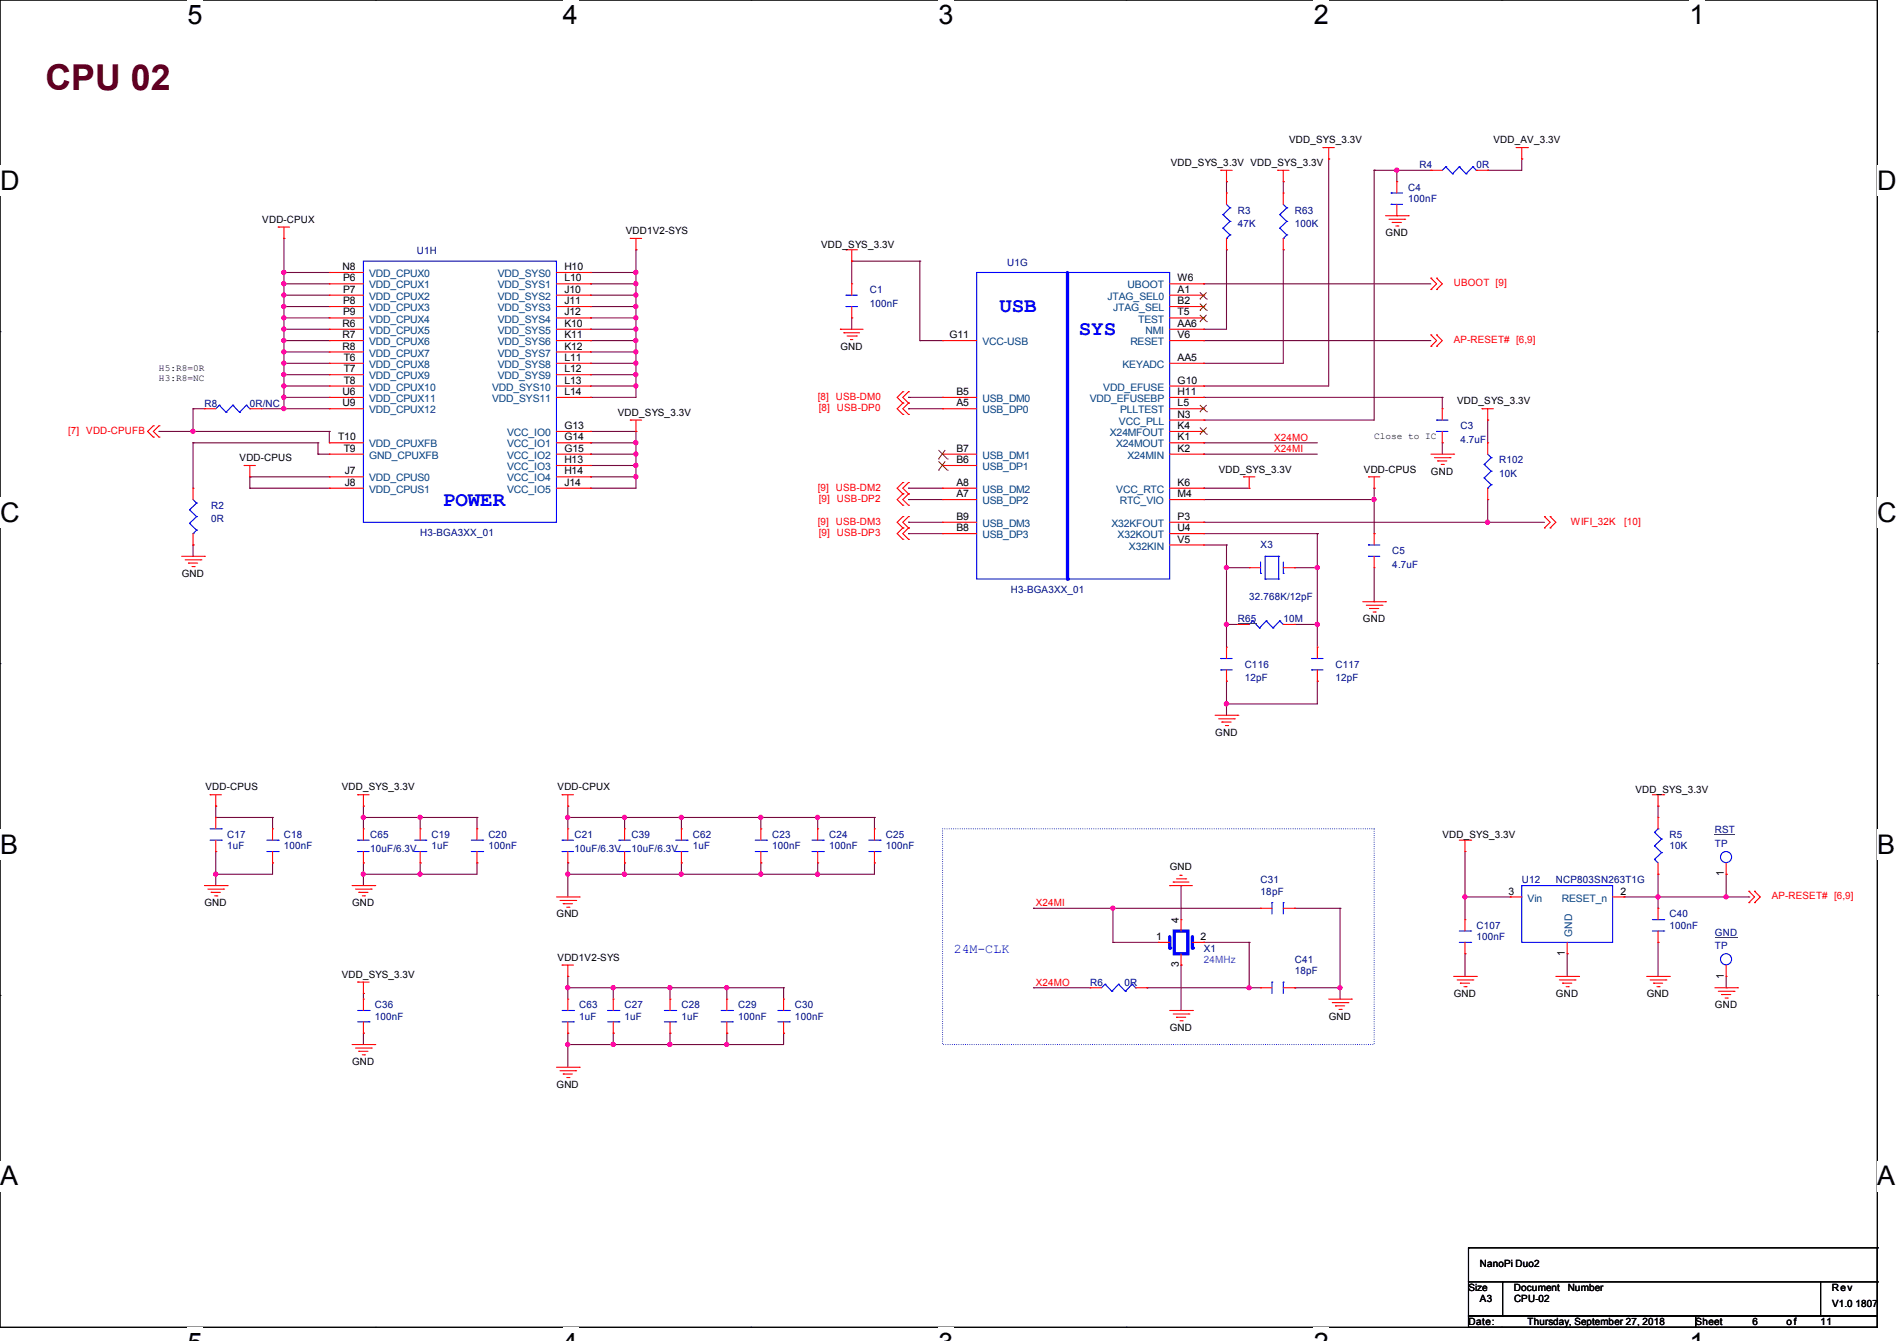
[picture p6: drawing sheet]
<svg xmlns="http://www.w3.org/2000/svg" width="297mm" height="210mm" viewBox="0 0 297 210" stroke-linecap="round" stroke-linejoin="round" font-family="sans-serif">
<path d="M0 0h293.9v207.9h-293.9z" fill="none" stroke="#000" stroke-width=".17"/>
<g fill="#fff">
<path d="M29.4 0h2.3v4.7h-2.3z"/>
<path d="M29.4 207.9h2.3v2.1h-2.3z"/>
</g>
<path d="M58.8 0h.1M58.8 207.9h.1" fill="none" stroke="#000" stroke-width=".17"/>
<g fill="#fff">
<path d="M88.1 0h2.4v4.7h-2.4z"/>
<path d="M88.1 207.9h2.4v2.1h-2.4z"/>
</g>
<path d="M117.6 0h.1M117.6 207.9h.1" fill="none" stroke="#000" stroke-width=".17"/>
<g fill="#fff">
<path d="M146.9 0h2.4v4.7h-2.4z"/>
<path d="M146.9 207.9h2.4v2.1h-2.4z"/>
</g>
<path d="M176.3 0h.1M176.3 207.9h.1" fill="none" stroke="#000" stroke-width=".17"/>
<g fill="#fff">
<path d="M205.7 0h2.4v4.7h-2.4z"/>
<path d="M205.7 207.9h2.4v2.1h-2.4z"/>
</g>
<path d="M235.1 0h.1M235.1 207.9h.1" fill="none" stroke="#000" stroke-width=".17"/>
<g fill="#fff">
<path d="M264.5 0h2.4v4.7h-2.4z"/>
<path d="M264.5 207.9h2.4v2.1h-2.4z"/>
<path d="M0 26h3v4.7h-3z"/>
<path d="M293.9 26h3.1v4.7h-3.1z"/>
<path d="M0 77.9h3v4.7h-3z"/>
<path d="M293.9 77.9h3.1v4.7h-3.1z"/>
</g>
<path d="M0 51.9h.1M293.9 51.9h.1" fill="none" stroke="#000" stroke-width=".17"/>
<g fill="#fff">
<path d="M0 129.9h2.8v4.7h-2.8z"/>
<path d="M293.9 129.9h2.9v4.7h-2.9z"/>
</g>
<path d="M0 103.9h.1M293.9 103.9h.1" fill="none" stroke="#000" stroke-width=".17"/>
<g fill="#fff">
<path d="M-.1 181.8h2.9v4.8h-2.9z"/>
<path d="M293.8 181.8h3v4.8h-3z"/>
</g>
<g fill="none" stroke="#000" stroke-width=".17">
<path d="M0 155.9h.1M293.9 155.9h.1M229.9 195.4h.1M229.9 195.4v5.3M229.9 195.4h64M293.9 195.4h.1M293.9 195.4v5.3M229.9 200.7h5.3v5.4h-5.3zM229.9 206.1h35.6v1.8h-35.6zM235.2 200.7h49.8v5.4h-49.8zM265.5 206.1h28.4v1.8h-28.4zM285 200.7h8.9v5.4h-8.9z"/>
<path d="M293.9 200.7h.1"/>
</g>
<path d="M147.6 129.8h67.5v33.8h-67.5z" fill="none" stroke="#00f" stroke-width=".17" stroke-dasharray="0 .3"/>
<g fill="none" stroke="#800040" stroke-width=".17">
<path d="M44.4 37.3h.1M44.4 37.3v26.7M99.6 39.1h.1M99.6 39.1v23.1h-7.1M192 28.4h.1M192 39.1h.1M192 28.4v1.8M192 39.1v12.5h-3.5M200.9 28.4h.1M200.9 39.1h.1M200.9 28.4v1.8M200.9 39.1v17.8h-12.4"/>
<path d="M208 24.9h.1M208 24.9v35.6h-19.5M215.1 26.7h.1M215.1 26.7h8.9M215.1 26.7v39.1h-26.6M218.7 26.7h.1M218.7 26.7v1.7M232.9 26.7h.1M238.3 24.9h.1M238.3 24.9v1.8h-5.4M44.4 56.9h.1M44.4 42.7h.1"/>
<path d="M44.4 44.4h.1M44.4 46.2h.1M44.4 48h.1M44.4 49.8h.1M44.4 51.6h.1M44.4 53.3h.1M44.4 55.1h.1M44.4 58.7h.1M44.4 44.4h7.2M44.4 53.3h7.2M44.4 51.6h7.2M44.4 42.7h7.2"/>
<path d="M44.4 46.2h7.2M44.4 48h7.2M44.4 49.8h7.2M44.4 55.1h7.2M44.4 56.9h7.2M44.4 58.7h7.2M92.5 42.7h.1M92.5 44.4h.1M92.5 46.2h.1M92.5 48h.1M92.5 49.8h.1M92.5 51.6h.1"/>
<path d="M92.5 53.3h.1M92.5 55.1h.1M92.5 56.9h.1M92.5 58.7h.1M92.5 44.4h7.1M92.5 53.3h7.1M92.5 51.6h7.1M92.5 42.7h7.1M92.5 46.2h7.1M92.5 48h7.1M92.5 49.8h7.1M92.5 55.1h7.1"/>
<path d="M92.5 56.9h7.1M92.5 58.7h7.1M99.6 42.7h.1M99.6 44.4h.1M99.6 58.7h.1M99.6 48h.1M99.6 49.8h.1M99.6 56.9h.1M99.6 51.6h.1M99.6 55.1h.1M99.6 53.3h.1M99.6 46.2h.1"/>
<path d="M133.3 40.9h.1M133.3 49.8h.1M133.3 40.9v3.5M133.3 49.8v1.8M133.3 40.9h10.7M144 40.9h.1M144 53.3h.1M144 40.9v12.4M144 53.3h3.6M188.5 44.4h.1M188.5 51.6h.1M188.5 56.9h.1"/>
<path d="M188.5 53.3h.1M188.5 44.4h35.5M188.5 53.3h35.5M24.9 67.6h.1M24.9 67.6h26.7M30.2 69.3h.1M30.2 67.6h.1M30.2 64h.1M30.2 64v3.6M30.2 69.3v7.2M30.2 69.3h19.6M30.2 64h1.8"/>
<path d="M39.1 74.7h.1M39.1 76.5h.1M39.1 74.7h12.5M39.1 76.5h12.5M39.1 74.7v1.8M40.9 64h10.7M44.4 60.5h.1M44.4 62.2h.1M44.4 64h.1M44.4 62.2h7.2M44.4 60.5h7.2M49.8 69.3h.1"/>
<path d="M49.8 71.1h.1M49.8 69.3v1.8M49.8 71.1h1.8M51.6 67.6h.1M51.6 67.6v1.7M92.5 71.1h.1M92.5 76.5h.1M92.5 60.5h.1M92.5 62.2h.1M92.5 67.6h.1M92.5 69.3h.1M92.5 72.9h.1"/>
<path d="M92.5 74.7h.1M92.5 74.7h7.1M92.5 71.1h7.1M92.5 69.3h7.1M92.5 60.5h7.1M92.5 67.6h7.1M92.5 72.9h7.1M99.6 72.9h.1M99.6 69.3h.1M99.6 71.1h.1M99.6 67.6h.1M99.6 74.7h.1"/>
<path d="M99.6 60.5h.1M99.6 67.6v8.9h-7.1M142.2 62.2h.1M142.2 64h.1M142.2 78.2h.1M142.2 76.5h.1M142.2 62.2h5.4M142.2 76.5h5.4M142.2 64h5.4M142.2 78.2h5.4M188.5 62.2h.1M188.5 76.5h.1"/>
<path d="M188.5 65.8h.1M188.5 71.1h.1M188.5 69.3h.1M188.5 60.5h.1M188.5 78.2h.1M188.5 62.2h37.3M188.5 76.5h7.1M188.5 71.1h17.7M188.5 69.3h17.7M188.5 78.2h26.6M215.1 76.5h.1M215.1 76.5v7.1"/>
<path d="M225.8 69.3h.1M225.8 62.2h.1M225.8 62.2v1.8M225.8 69.3v1.8M232.9 65.8h.1M232.9 78.2h.1M232.9 65.8v3.5M232.9 78.2v3.6M30.2 85.3h.1M30.2 85.3v1.8M142.2 83.6h.1M142.2 81.8h.1"/>
<path d="M142.2 83.6h5.4M142.2 81.8h5.4M188.5 85.3h.1M188.5 81.8h.1M188.5 83.6h17.7M188.5 81.8h53.3M188.5 85.3h3.5M192 85.3h.1M192 88.9h.1M192 97.8h.1M192 85.3v16M192 88.9h3.6"/>
<path d="M192 97.8h1.8M202.7 88.9h.1M202.7 97.8h.1M202.7 88.9h3.5M202.7 97.8h3.5M206.2 83.6h.1M206.2 97.8h.1M206.2 88.9h.1M206.2 83.6v17.7M215.1 94.2h.1M215.1 83.6h.1M215.1 88.9v5.3"/>
<path d="M232.9 81.8h.1M192 106.7h.1M192 110.2h.1M192 106.7v5.3M206.2 106.7h.1M206.2 106.7v3.5h-14.2M33.8 136.9h.1M33.8 126.2h.1M33.8 133.3h.1M33.8 128h.1M33.8 128h8.9M33.8 126.2v1.8"/>
<path d="M33.8 133.3v5.4M42.7 128h.1M42.7 135.1h.1M42.7 135.1v1.8h-8.9M42.7 128v1.8M56.9 128h.1M56.9 136.9h.1M56.9 135.1h.1M56.9 126.2h.1M56.9 128h17.8M56.9 126.2v3.6M56.9 135.1v3.6"/>
<path d="M65.8 136.9h.1M65.8 135.1h.1M65.8 128h.1M65.8 128v1.8M65.8 135.1v1.8M74.7 135.1h.1M74.7 128h.1M74.7 135.1v1.8h-17.8M74.7 128v1.8M88.9 128h.1M88.9 136.9h.1M88.9 135.1h.1"/>
<path d="M88.9 126.2h.1M88.9 128h48M88.9 126.2v3.6M88.9 135.1v5.4M97.8 128h.1M97.8 135.1h.1M97.8 136.9h.1M97.8 128v1.8M97.8 135.1v1.8M106.7 128h.1M106.7 135.1h.1M106.7 136.9h.1"/>
<path d="M106.7 128v1.8M106.7 135.1v1.8M119.1 128h.1M119.1 135.1h.1M119.1 136.9h.1M119.1 128v1.8M119.1 135.1v1.8M128 136.9h.1M128 128h.1M128 135.1h.1M128 128v1.8M128 135.1v1.8"/>
<path d="M136.9 135.1h.1M136.9 128h.1M136.9 135.1v1.8h-48M136.9 128v1.8M184.9 138.7h.1M184.9 138.7v5.3M229.4 133.3h.1M229.4 133.3v10.7M259.6 126.2h.1M259.6 136.9h.1M259.6 126.2v1.8M259.6 136.9v5.3"/>
<path d="M270.3 136.9h.1M270.3 136.9v3.6M56.9 155.6h.1M56.9 155.6v.9M88.9 154.7h.1M88.9 152.9h.1M88.9 154.7h33.8M88.9 152.9v3.6M96 154.7h.1M96 154.7v1.8M104.9 154.7h.1M104.9 154.7v1.8"/>
<path d="M113.8 154.7h.1M113.8 154.7v1.8M122.7 154.7h.1M122.7 154.7v1.8M161.8 142.2h.1M161.8 154.7h.1M161.8 142.2h35.6M161.8 154.7h8.9M174.2 147.6h.1M174.2 142.2h.1M174.2 147.6h7.2M174.2 142.2v5.4"/>
<path d="M179.6 154.7h.1M179.6 154.7h17.8M184.9 151.1h.1M184.9 151.1v7.1M188.5 147.6h.1M188.5 147.6h7.1M195.6 147.6h.1M195.6 154.7h.1M195.6 147.6v7.1M202.7 154.7h.1M202.7 142.2h.1M202.7 142.2h7.1"/>
<path d="M202.7 154.7h7.1M209.8 142.2h.1M209.8 154.7h.1M209.8 142.2v14.3M229.4 149.4h.1M229.4 140.5h.1M229.4 140.5h7.1M229.4 149.4v3.5M245.4 149.4h.1M245.4 149.4v3.5M254.3 140.5h.1M254.3 140.5h19.5"/>
<path d="M259.6 140.5h.1M259.6 147.6h.1M259.6 147.6v5.3M270.3 140.5h.1M270.3 154.7h.1M270.3 152.9v1.8M273.8 140.5h.1M56.9 161.8h.1M56.9 161.8v1.8M88.9 161.8h.1M88.9 163.6h.1M88.9 161.8v5.3"/>
<path d="M96 161.8h.1M96 163.6h.1M96 161.8v1.8M104.9 163.6h.1M104.9 161.8h.1M104.9 161.8v1.8M113.8 161.8h.1M113.8 163.6h.1M113.8 161.8v1.8M122.7 161.8h.1M122.7 161.8v1.8h-33.8"/>
</g>
<g fill="#f0f" stroke="#f0f" stroke-width=".17">
<circle cx="195.6" cy="154.7" r=".32"/>
<circle cx="44.4" cy="42.7" r=".32"/>
<circle cx="97.8" cy="128" r=".32"/>
<circle cx="97.8" cy="136.9" r=".32"/>
<circle cx="88.9" cy="136.9" r=".32"/>
<circle cx="106.7" cy="128" r=".32"/>
<circle cx="88.9" cy="154.7" r=".32"/>
<circle cx="99.5" cy="71.1" r=".32"/>
<circle cx="99.5" cy="74.7" r=".32"/>
<circle cx="44.4" cy="56.9" r=".32"/>
<circle cx="44.4" cy="62.2" r=".32"/>
<circle cx="44.4" cy="53.3" r=".32"/>
<circle cx="44.4" cy="51.5" r=".32"/>
<circle cx="44.4" cy="55.1" r=".32"/>
<circle cx="44.4" cy="49.8" r=".32"/>
<circle cx="44.4" cy="46.2" r=".32"/>
<circle cx="44.4" cy="44.4" r=".32"/>
<circle cx="44.4" cy="48" r=".32"/>
<circle cx="99.5" cy="42.7" r=".32"/>
<circle cx="99.5" cy="55.1" r=".32"/>
<circle cx="99.5" cy="56.9" r=".32"/>
<circle cx="99.5" cy="69.3" r=".32"/>
<circle cx="99.5" cy="46.2" r=".32"/>
<circle cx="99.5" cy="44.4" r=".32"/>
<circle cx="99.5" cy="49.8" r=".32"/>
<circle cx="99.5" cy="48" r=".32"/>
<circle cx="99.5" cy="58.7" r=".32"/>
<circle cx="99.5" cy="53.3" r=".32"/>
<circle cx="99.5" cy="51.5" r=".32"/>
<circle cx="99.5" cy="72.9" r=".32"/>
<circle cx="99.5" cy="60.4" r=".32"/>
<circle cx="218.7" cy="26.6" r=".32"/>
<circle cx="215.1" cy="78.2" r=".32"/>
<circle cx="33.8" cy="136.9" r=".32"/>
<circle cx="65.8" cy="136.9" r=".32"/>
<circle cx="128" cy="136.9" r=".32"/>
<circle cx="174.2" cy="142.2" r=".32"/>
<circle cx="96" cy="154.7" r=".32"/>
<circle cx="104.9" cy="154.7" r=".32"/>
<circle cx="113.8" cy="154.7" r=".32"/>
<circle cx="113.8" cy="163.6" r=".32"/>
<circle cx="104.9" cy="163.6" r=".32"/>
<circle cx="96" cy="163.6" r=".32"/>
<circle cx="88.9" cy="163.6" r=".32"/>
<circle cx="88.9" cy="128" r=".32"/>
<circle cx="119.1" cy="136.9" r=".32"/>
<circle cx="106.7" cy="136.9" r=".32"/>
<circle cx="119.1" cy="128" r=".32"/>
<circle cx="128" cy="128" r=".32"/>
<circle cx="56.9" cy="128" r=".32"/>
<circle cx="56.9" cy="136.9" r=".32"/>
<circle cx="65.8" cy="128" r=".32"/>
<circle cx="209.8" cy="154.7" r=".32"/>
<circle cx="44.4" cy="60.4" r=".32"/>
<circle cx="44.4" cy="58.7" r=".32"/>
<circle cx="270.2" cy="140.4" r=".32"/>
<circle cx="229.3" cy="140.4" r=".32"/>
<circle cx="259.6" cy="140.4" r=".32"/>
<circle cx="30.2" cy="67.5" r=".32"/>
<circle cx="44.4" cy="64" r=".32"/>
<circle cx="192" cy="97.8" r=".32"/>
<circle cx="192" cy="88.9" r=".32"/>
<circle cx="192" cy="110.2" r=".32"/>
<circle cx="206.2" cy="97.8" r=".32"/>
<circle cx="206.2" cy="88.9" r=".32"/>
<circle cx="232.9" cy="81.8" r=".32"/>
</g>
<g fill="none" stroke="#f00" stroke-width=".17">
<path d="M43.6 35.6h.1M43.6 35.6h1.7M44.4 37.3h.1M44.4 35.6v1.7M98.7 37.3h.1M98.7 37.3h1.8M99.6 39.1h.1M99.6 37.3v1.8M132.5 39.1h.1M132.5 39.1h1.7M133.3 39.1v1.8M191.1 26.7h.1"/>
<path d="M191.1 26.7h1.8M192 28.4h.1M192 26.7v1.7M200 26.7h.1M200 26.7h1.8M200.9 28.4h.1M200.9 26.7v1.7M207.1 23.1h.1M207.1 23.1h1.8M208 24.9h.1M208 23.1v1.8M216.9 33.8h3.6"/>
<path d="M217.5 34.3h2.4M218 34.8h.1M218 34.8h1.4M218.5 35.4h.4M218.9 35.4h.1M219.9 34.3h.1M220.5 33.8h.1M237.4 23.1h1.7M238.3 24.9h.1M238.3 23.1v1.8M239.1 23.1h.1M131.6 51.6h.1"/>
<path d="M131.6 51.6h3.5M132.1 52.1h.1M132.1 52.1h2.5M132.6 52.6h1.5M133.2 53.2h.1M133.2 53.2h.3M133.3 40.9h.1M134.1 52.6h.1M224 45.3h.1M224 43.6h.1M224 54.2h.1M224 52.5h.1"/>
<path d="M224 43.6l.9 .8-.9 .9M224 52.5l.9 .8-.9 .9M224.9 45.3h.1M224.9 43.6h.1M224.9 54.2h.1M224.9 52.5h.1M224.9 43.6l.9 .8-.9 .9M224.9 52.5l.9 .8-.9 .9M24 66.7h.1M24 68.5h.1M24 66.7l-.9 .9 .9 .9M24.9 66.7h.1"/>
<path d="M24.9 68.5h.1M24.9 66.7l-.9 .9 .9 .9M38.2 72.9h.1M38.2 72.9h1.8M39.1 74.7h.1M39.1 72.9v1.8M98.7 65.8h.1M98.7 65.8h1.8M99.6 67.6h.1M99.6 65.8v1.8M141.4 61.3h.1M141.4 63.1h.1"/>
<path d="M141.4 64.9h.1M141.4 77.3h.1M141.4 79.1h.1M141.4 75.6h.1M141.4 61.3l-.9 .9 .9 .9M141.4 63.1l-.9 .9 .9 .9M141.4 77.3l-.9 .9 .9 .9M141.4 75.6l-.9 .9 .9 .8M142.2 61.3h.1M142.2 63.1h.1M142.2 64.9h.1M142.2 77.3h.1"/>
<path d="M142.2 79.1h.1M142.2 75.6h.1M142.2 61.3l-.8 .9 .8 .9M142.2 63.1l-.8 .9 .8 .9M142.2 77.3l-.8 .9 .8 .9M142.2 75.6l-.8 .9 .8 .8M194.7 74.7h.1M194.7 74.7h1.8M195.6 76.5h.1M195.6 74.7v1.8M214.2 74.7h.1M214.2 74.7h1.8"/>
<path d="M215.1 76.5h.1M215.1 74.7v1.8M224 71.1h3.6M224.6 71.7h2.4M225.1 72.2h.1M225.1 72.2h1.4M225.6 72.7h.4M226 72.7h.1M227 71.7h.1M227.6 71.1h.1M232 64h.1M232 64h1.8"/>
<path d="M232.9 65.8h.1M232.9 64v1.8M28.4 87.1h3.6M29 87.7h2.5M29.5 88.2h.1M29.5 88.2h1.4M30.1 88.7h.3M30.4 88.7h.1M31.5 87.7h.1M32 87.1h.1M141.4 82.7h.1M141.4 84.5h.1"/>
<path d="M141.4 80.9h.1M141.4 82.7l-.9 .9 .9 .9M141.4 80.9l-.9 .9 .9 .9M142.2 82.7h.1M142.2 84.5h.1M142.2 80.9h.1M142.2 82.7l-.8 .9 .8 .9M142.2 80.9l-.8 .9 .8 .9M213.4 94.2h3.5M213.9 94.8h2.5M214.4 95.3h.1M214.4 95.3h1.5"/>
<path d="M215 95.8h.3M215.3 95.8h.1M216.4 94.8h.1M216.9 94.2h.1M241.8 80.9h.1M241.8 82.7h.1M241.8 80.9l.9 .9-.9 .9M242.7 80.9h.1M242.7 82.7h.1M242.7 80.9l.9 .9-.9 .9M190.2 112h3.6M190.8 112.6h2.5"/>
<path d="M191.3 113.1h.1M191.3 113.1h1.4M191.9 113.6h.3M192.2 113.6h.1M193.3 112.6h.1M193.8 112h.1M32 138.7h3.6M32.6 139.2h2.4M32.9 124.5h.1M32.9 124.5h1.8M33.1 139.7h.1M33.1 139.7h1.4"/>
<path d="M33.8 126.2h.1M33.8 124.5v1.7M35 139.2h.1M35.6 138.7h.1M55.1 138.7h3.6M55.7 139.2h2.4M56 124.5h.1M56 124.5h1.8M56.2 139.7h.1M56.2 139.7h1.4M56.9 126.2h.1M56.9 124.5v1.7"/>
<path d="M58.1 139.2h.1M58.7 138.7h.1M88 124.5h.1M88 124.5h1.8M88.9 126.2h.1M88.9 124.5v1.7M183.1 138.7h.1M183.1 138.7h3.6M183.7 138.1h.1M183.7 138.1h2.4M184.2 137.6h1.4M184.7 137.1h.1"/>
<path d="M184.7 137.1h.4M185.6 137.6h.1M228.5 131.6h1.8M229.4 133.3h.1M229.4 131.6v1.7M230.3 131.6h.1M258.7 124.5h1.8M259.6 126.2h.1M259.6 124.5v1.7M260.5 124.5h.1M273.8 139.6h.1M273.8 139.6l.9 .9-.9 .9"/>
<path d="M274.7 139.6h.1M274.7 139.6l.9 .9-.9 .9M33.6 140.3h.4M34 140.3h.1M56 153.8h.1M56 153.8h1.8M56.7 140.3h.4M56.9 155.6h.1M56.9 153.8v1.8M57.1 140.3h.1M87.1 140.5h3.6M87.7 141h2.4"/>
<path d="M88 151.1h.1M88 151.1h1.8M88.2 141.5h.1M88.2 141.5h1.4M88.7 142.1h.4M88.9 152.9h.1M88.9 151.1v1.8M89.1 142.1h.1M90.1 141h.1M90.7 140.5h.1M183.1 158.2h3.6M183.7 158.8h2.4"/>
<path d="M184.2 159.3h.1M184.2 159.3h1.4M184.7 159.9h.4M185.1 159.9h.1M186.1 158.8h.1M186.7 158.2h.1M208 156.5h3.6M208.6 157h2.4M209.1 157.5h.1M209.1 157.5h1.4M209.6 158.1h.4M210 158.1h.1"/>
<path d="M211 157h.1M211.6 156.5h.1M227.6 152.9h3.5M228.1 153.5h2.5M228.6 154h.1M228.6 154h1.5M229.2 154.5h.3M229.5 154.5h.1M230.6 153.5h.1M231.1 152.9h.1M243.6 152.9h3.5M244.1 153.5h2.5"/>
<path d="M244.6 154h.1M244.6 154h1.5M245.2 154.5h.3M245.5 154.5h.1M246.6 153.5h.1M247.1 152.9h.1M257.8 152.9h3.6M258.4 153.5h2.4M258.9 154h.1M258.9 154h1.4M259.4 154.5h.4M259.8 154.5h.1"/>
<path d="M260.8 153.5h.1M261.4 152.9h.1M268.5 154.7h3.5M269 155.2h2.5M269.5 155.7h.1M269.5 155.7h1.5M270.1 156.3h.3M270.4 156.3h.1M271.5 155.2h.1M272 154.7h.1M273.8 141.4h.1M274.7 141.4h.1"/>
<path d="M55.1 163.6h3.6M55.7 164.1h2.4M56.2 164.6h.1M56.2 164.6h1.4M56.7 165.2h.4M57.1 165.2h.1M58.1 164.1h.1M58.7 163.6h.1M87.1 167.1h3.6M87.7 167.7h2.4M88.2 168.2h.1M88.2 168.2h1.4"/>
<path d="M88.7 168.7h.4M89.1 168.7h.1M90.1 167.7h.1M90.7 167.1h.1"/>
</g>
<path d="M183.1 146.7v1.8" fill="none" stroke="#00f" stroke-width=".51"/>
<circle cx="183.1" cy="148.5" r=".25" fill="#00f"/>
<path d="M186.7 146.7v1.8" fill="none" stroke="#00f" stroke-width=".51"/>
<circle cx="186.7" cy="148.5" r=".25" fill="#00f"/>
<path d="M167.1 42.7v48M183.9 145.8h2.1v3.6h-2.1z" fill="none" stroke="#00f" stroke-width=".51"/>
<path d="M33.8 133.3h.1M33.8 128h.1M33.8 128v1.8M33.8 131.6v1.7M181.4 147.6h.1M181.4 147.6h1.7M184.9 151.1h.1M184.9 144h.1M184.9 144v1.8M184.9 149.4v1.7M186.7 147.6h1.8M188.5 147.6h.1" fill="none" stroke="#f00" stroke-width=".17"/>
<path d="M152.9 42.7h30.2v48h-30.2zM32.9 131.6h1.8M32.9 129.8h1.8M34.7 131.6h.1M34.7 129.8h.1" fill="none" stroke="#00f" stroke-width=".17"/>
<circle cx="167.1" cy="90.7" r=".25" fill="#00f"/>
<g fill="none" stroke="#f00" stroke-width=".17">
<path d="M192 30.2h.1M192 39.1h.1M192 30.2v1.8M192 37.3v1.8M200.9 30.2h.1M200.9 39.1h.1M200.9 30.2v1.8M200.9 37.3v1.8M218.7 33.8h.1M218.7 28.4h.1M218.7 28.4v1.8M218.7 32v1.8"/>
<path d="M224 26.7h.1M224 26.7h1.8M231.1 26.7h1.8M232.9 26.7h.1M51.6 42.7h.1M51.6 44.4h.1M51.6 46.2h.1M51.6 48h.1M51.6 49.8h.1M51.6 51.6h.1M51.6 53.3h.1M51.6 55.1h.1"/>
<path d="M51.6 56.9h.1M51.6 58.7h.1M51.6 53.3h5.3M51.6 56.9h5.3M51.6 44.4h5.3M51.6 46.2h5.3M51.6 51.6h5.3M51.6 49.8h5.3M51.6 48h5.3M51.6 42.7h5.3M51.6 55.1h5.3M51.6 58.7h5.3"/>
<path d="M87.1 53.3h5.4M87.1 56.9h5.4M87.1 44.4h5.4M87.1 46.2h5.4M87.1 51.6h5.4M87.1 49.8h5.4M87.1 48h5.4M87.1 42.7h5.4M87.1 55.1h5.4M87.1 58.7h5.4M92.5 42.7h.1M92.5 44.4h.1"/>
<path d="M92.5 46.2h.1M92.5 48h.1M92.5 49.8h.1M92.5 51.6h.1M92.5 53.3h.1M92.5 55.1h.1M92.5 56.9h.1M92.5 58.7h.1M133.3 49.8h.1M133.3 44.4h.1M133.3 44.4v1.8M133.3 48v1.8"/>
<path d="M147.6 53.3h.1M147.6 53.3h5.3M183.1 53.3h5.4M183.1 56.9h5.4M183.1 44.4h5.4M183.1 46.2h5.4M183.1 51.6h5.4M183.1 49.8h5.4M183.1 48h5.4M188.5 56.9h.1M188.5 44.4h.1M188.5 46.2h.1"/>
<path d="M188.5 51.6h.1M188.5 53.3h.1M188.5 49.8h.1M188.5 48h.1M30.2 76.5h.1M30.2 76.5v1.7M32 64h.1M32 64h1.8M39.1 64h1.8M40.9 64h.1M51.6 76.5h.1M51.6 69.3h.1"/>
<path d="M51.6 71.1h.1M51.6 74.7h.1M51.6 60.5h.1M51.6 62.2h.1M51.6 64h.1M51.6 62.2h5.3M51.6 64h5.3M51.6 71.1h5.3M51.6 76.5h5.3M51.6 69.3h5.3M51.6 60.5h5.3M51.6 74.7h5.3"/>
<path d="M87.1 62.2h5.4M87.1 71.1h5.4M87.1 72.9h5.4M87.1 76.5h5.4M87.1 69.3h5.4M87.1 67.6h5.4M87.1 60.5h5.4M87.1 74.7h5.4M92.5 67.6h.1M92.5 69.3h.1M92.5 71.1h.1M92.5 72.9h.1"/>
<path d="M92.5 74.7h.1M92.5 76.5h.1M92.5 60.5h.1M92.5 62.2h.1M147.6 62.2h.1M147.6 64h.1M147.6 71.1h.1M147.6 72.9h.1M147.6 78.2h.1M147.6 76.5h.1M147.6 62.2h5.3M147.6 64h5.3"/>
<path d="M147.6 71.1h5.3M147.6 72.9h5.3M147.6 78.2h5.3M147.6 76.5h5.3M183.1 62.2h5.4M183.1 64h5.4M183.1 71.1h5.4M183.1 78.2h5.4M183.1 76.5h5.4M183.1 69.3h5.4M183.1 65.8h5.4M183.1 67.6h5.4"/>
<path d="M183.1 60.5h5.4M188.5 78.2h.1M188.5 76.5h.1M188.5 71.1h.1M188.5 69.3h.1M188.5 64h.1M188.5 65.8h.1M188.5 67.6h.1M188.5 60.5h.1M188.5 62.2h.1M225.8 69.3h.1M225.8 64h.1"/>
<path d="M225.8 64v1.8M225.8 67.6v1.7M232.9 69.3h.1M232.9 78.2h.1M232.9 69.3v1.8M232.9 76.5v1.7M30.2 85.3h.1M30.2 83.6v1.7M147.6 81.8h.1M147.6 83.6h.1M147.6 83.6h5.3M147.6 81.8h5.3"/>
<path d="M183.1 85.3h5.4M183.1 83.6h5.4M183.1 81.8h5.4M188.5 85.3h.1M188.5 83.6h.1M188.5 81.8h.1M193.8 97.8h.1M193.8 97.8h1.8M195.6 88.9h.1M195.6 88.9h1.8M200.9 88.9h1.8M200.9 97.8h1.8"/>
<path d="M202.7 88.9h.1M202.7 97.8h.1M215.1 88.9h.1M215.1 83.6h.1M215.1 83.6v1.7M215.1 87.1v1.8M192 101.3h.1M192 106.7h.1M192 101.3v1.8M192 104.9v1.8M206.2 101.3h.1M206.2 106.7h.1"/>
<path d="M206.2 101.3v1.8M206.2 104.9v1.8M42.7 135.1h.1M42.7 129.8h.1M42.7 129.8v1.8M42.7 133.3v1.8M56.9 129.8h.1M56.9 135.1h.1M56.9 129.8v1.8M56.9 133.3v1.8M65.8 135.1h.1M65.8 129.8h.1"/>
<path d="M65.8 129.8v1.8M65.8 133.3v1.8M74.7 135.1h.1M74.7 129.8h.1M74.7 129.8v1.8M74.7 133.3v1.8M88.9 129.8h.1M88.9 135.1h.1M88.9 129.8v1.8M88.9 133.3v1.8M97.8 129.8h.1M97.8 135.1h.1"/>
<path d="M97.8 129.8v1.8M97.8 133.3v1.8M106.7 135.1h.1M106.7 129.8h.1M106.7 129.8v1.8M106.7 133.3v1.8M119.1 135.1h.1M119.1 129.8h.1M119.1 129.8v1.8M119.1 133.3v1.8M128 135.1h.1M128 129.8h.1"/>
<path d="M128 129.8v1.8M128 133.3v1.8M136.9 135.1h.1M136.9 129.8h.1M136.9 129.8v1.8M136.9 133.3v1.8M259.6 136.9h.1M259.6 128h.1M259.6 128v1.8M259.6 135.1v1.8M270.3 136.9h.1M270.3 135.1v1.8"/>
<path d="M56.9 156.5h.1M56.9 156.5v1.7M88.9 156.5h.1M88.9 156.5v1.7M96 156.5h.1M96 156.5v1.7M104.9 156.5h.1M104.9 156.5v1.7M113.8 156.5h.1M113.8 156.5v1.7M122.7 156.5h.1M122.7 156.5v1.7"/>
<path d="M170.7 154.7h.1M170.7 154.7h1.8M177.8 154.7h1.8M179.6 154.7h.1M197.4 142.2h.1M197.4 154.7h.1M197.4 154.7h1.7M197.4 142.2h1.7M200.9 154.7h1.8M200.9 142.2h1.8M202.7 142.2h.1M202.7 154.7h.1"/>
<path d="M229.4 149.4h.1M229.4 144h.1M229.4 144v1.8M229.4 147.6v1.8M236.5 140.5h.1M236.5 140.5h1.8M245.4 149.4h.1M245.4 147.6v1.8M252.5 140.5h1.8M254.3 140.5h.1M259.6 147.6h.1M259.6 142.2h.1"/>
<path d="M259.6 142.2v1.8M259.6 145.8v1.8M270.3 152.9h.1M270.3 151.1v1.8M56.9 161.8h.1M56.9 160v1.8M88.9 161.8h.1M88.9 160v1.8M96 161.8h.1M96 160v1.8M104.9 161.8h.1M104.9 160v1.8"/>
<path d="M113.8 161.8h.1M113.8 160v1.8M122.7 161.8h.1M122.7 160v1.8"/>
</g>
<g fill="none" stroke="#804000" stroke-width=".16">
<path d="M187.9 46.8h.1M187.9 50.4h.1M187.9 48.6h.1M187.9 45.8l1 1M187.9 49.3l1 1.1M187.9 47.5l1 1.1M188.9 46.8h.1M188.9 50.4h.1M188.9 48.6h.1M188.9 45.8l-1 1M188.9 49.3l-1 1.1M188.9 47.5l-1 1.1"/>
<path d="M146.9 71.9h.1M146.9 73.7h.1M146.9 70.5l1.4 1.4M146.9 72.2l1.4 1.5M148 70.5l-1.1 1.4M148 72.2l-1.1 1.5M148.3 71.9h.1M148.3 73.7h.1M187.9 64.5h.1M187.9 68h.1M187.9 63.4l1 1.1M187.9 66.9l1 1.1"/>
<path d="M188.9 64.5h.1M188.9 68h.1M188.9 63.4l-1 1.1M188.9 66.9l-1 1.1"/>
</g>
<g fill="none" stroke="#00f" stroke-width=".17">
<path d="M191.5 33.6h.1M191.5 35.7h.1M191.5 33.6l1.1 1.1M191.5 35.7l1.1 1.1M192 37.3h.1M192 32l.6 .6M192.6 32.6h.1M192.6 34.7h.1M192.6 36.8h.1M192.6 32.6l-1.1 1M192.6 34.7l-1.1 1M192.6 36.8l-.6 .5"/>
<path d="M200.4 33.6h.1M200.4 35.7h.1M200.4 33.6l1.1 1.1M200.4 35.7l1.1 1.1M200.9 37.3h.1M200.9 32l.6 .6M201.5 32.6h.1M201.5 34.7h.1M201.5 36.8h.1M201.5 32.6l-1.1 1M201.5 34.7l-1.1 1M201.5 36.8l-.6 .5"/>
<path d="M217.8 32h.1M217.8 30.2h.1M217.8 32h1.8M217.8 30.2h1.8M226.4 26.1h.1M226.4 26.1l-.6 .6M226.4 26.1l1 1.1M227.4 27.2h.1M228.5 26.1h.1M228.5 26.1l-1.1 1.1M228.5 26.1l1 1.1M229.5 27.2h.1"/>
<path d="M230.6 26.1h.1M230.6 26.1l-1.1 1.1M230.6 26.1l.5 .6M231.1 26.7h.1M56.9 40.9h30.2v40.9h-30.2zM132.5 48h.1M132.5 46.2h.1M132.5 48h1.7M132.5 46.2h1.7M29.7 79.8h.1M29.7 79.8l1.1 1.1M30.2 78.2l.6 .6"/>
<path d="M30.8 78.8h.1M30.8 78.8l-1.1 1M34.3 63.5h.1M34.3 63.5l-.5 .5M34.3 63.5l1.1 1.1M35.4 64.6h.1M36.4 63.5h.1M36.4 63.5l-1 1.1M36.4 63.5l1.1 1.1M37.5 64.6h.1M38.6 63.5h.1M38.6 63.5l-1.1 1.1"/>
<path d="M38.6 63.5l.5 .5M39.1 64h.1M224.9 67.6h.1M224.9 65.8h.1M224.9 67.6h1.8M224.9 65.8h1.8M232.4 72.7h.1M232.4 74.8h.1M232.4 72.7l1.1 1.1M232.4 74.8l1.1 1.1M232.9 76.5h.1M232.9 71.1l.6 .6"/>
<path d="M233.5 71.7h.1M233.5 73.8h.1M233.5 75.9h.1M233.5 71.7l-1.1 1M233.5 73.8l-1.1 1M233.5 75.9l-.6 .6M29.7 82h.1M29.7 82l1.1 1M30.2 83.6h.1M30.8 80.9h.1M30.8 83h.1M30.8 80.9l-1.1 1.1"/>
<path d="M30.8 83l-.6 .6M196.1 97.2h.1M196.1 97.2l-.5 .6M196.1 97.2l1.1 1.1M197.2 98.3h.1M197.4 89.8h.1M197.4 88v1.8M198.1 90.7h.1M198.1 87.1h.1M198.1 87.1h2.1M198.1 87.1v3.6M198.1 90.7h2.1"/>
<path d="M198.2 97.2h.1M198.2 97.2l-1 1.1M198.2 97.2l1.1 1.1M199.3 98.3h.1M200.2 90.7h.1M200.2 87.1h.1M200.2 87.1v3.6M200.4 97.2h.1M200.4 97.2l-1.1 1.1M200.4 97.2l.5 .6M200.9 89.8h.1M200.9 97.8h.1"/>
<path d="M200.9 88v1.8M214.2 87.1h.1M214.2 85.3h.1M214.2 87.1h1.8M214.2 85.3h1.8M191.1 103.1h.1M191.1 104.9h.1M191.1 103.1h1.8M191.1 104.9h1.8M205.4 103.1h.1M205.4 104.9h.1M205.4 103.1h1.7"/>
<path d="M205.4 104.9h1.7M41.8 131.6h1.8M41.8 133.3h1.8M43.6 133.3h.1M43.6 131.6h.1M56 131.6h.1M56 133.3h.1M56 131.6h1.8M56 133.3h1.8M64.9 131.6h1.8M64.9 133.3h1.8M66.7 133.3h.1"/>
<path d="M66.7 131.6h.1M73.8 131.6h1.8M73.8 133.3h1.8M75.6 133.3h.1M75.6 131.6h.1M88 131.6h.1M88 133.3h.1M88 131.6h1.8M88 133.3h1.8M96.9 131.6h.1M96.9 133.3h.1M96.9 131.6h1.8"/>
<path d="M96.9 133.3h1.8M105.8 131.6h1.8M105.8 133.3h1.8M107.6 133.3h.1M107.6 131.6h.1M118.2 131.6h1.8M118.2 133.3h1.8M120 133.3h.1M120 131.6h.1M127.1 131.6h1.8M127.1 133.3h1.8M128.9 133.3h.1"/>
<path d="M128.9 131.6h.1M136 131.6h1.8M136 133.3h1.8M137.8 133.3h.1M137.8 131.6h.1M238.3 138.7h14.2v8.9h-14.2zM259 134.6h.1M259 132.5h.1M259 130.3h.1M259 134.6l.6 .5M259 132.5l1.1 1M259 130.3l1.1 1.1"/>
<path d="M259.6 129.8h.1M259.6 129.8l-.6 .5M260.1 133.5h.1M260.1 131.4h.1M260.1 133.5l-1.1 1.1M260.1 131.4l-1.1 1.1M56 158.2h1.8M57.8 158.2h.1M88 158.2h1.8M89.8 158.2h.1M95.1 158.2h1.8M96.9 158.2h.1"/>
<path d="M104 158.2h1.8M105.8 158.2h.1M112.9 158.2h1.8M114.7 158.2h.1M121.8 158.2h1.8M123.6 158.2h.1M173 154.1h.1M173 154.1l-.5 .6M173 154.1l1.1 1.1M174.1 155.2h.1M175.1 154.1h.1M175.1 154.1l-1 1.1"/>
<path d="M175.1 154.1l1.1 1.1M176.2 155.2h.1M177.2 154.1h.1M177.2 154.1l-1 1.1M177.2 154.1l.6 .6M177.8 154.7h.1M199.1 141.4h.1M199.1 153.8h.1M199.1 141.4v1.7M199.1 153.8v1.8M200.9 141.4h.1M200.9 153.8h.1"/>
<path d="M200.9 141.4v1.7M200.9 153.8v1.8M228.5 147.6h1.8M228.5 145.8h1.8M230.3 147.6h.1M230.3 145.8h.1M258.7 145.8h1.8M258.7 144h1.8M260.5 145.8h.1M260.5 144h.1M56 160h1.8M57.8 160h.1"/>
<path d="M88 160h1.8M89.8 160h.1M95.1 160h1.8M96.9 160h.1M104 160h1.8M105.8 160h.1M112.9 160h1.8M114.7 160h.1M121.8 160h1.8M123.6 160h.1"/>
<circle cx="270.2" cy="134.2" r=".87"/>
<circle cx="270.2" cy="150.2" r=".87"/>
</g>
<path d="M193.8 97.7h2.9M268.5 130.7h3.2M268.5 146.7h3.5" fill="none" stroke="#000080" stroke-width=".16"/>
<g fill="#f0f" stroke="#f0f" stroke-width=".17">
<circle cx="195.6" cy="154.7" r=".32"/>
<circle cx="44.4" cy="42.7" r=".32"/>
<circle cx="97.8" cy="128" r=".32"/>
<circle cx="97.8" cy="136.9" r=".32"/>
<circle cx="88.9" cy="136.9" r=".32"/>
<circle cx="106.7" cy="128" r=".32"/>
<circle cx="88.9" cy="154.7" r=".32"/>
<circle cx="99.5" cy="71.1" r=".32"/>
<circle cx="99.5" cy="74.7" r=".32"/>
<circle cx="44.4" cy="56.9" r=".32"/>
<circle cx="44.4" cy="62.2" r=".32"/>
<circle cx="44.4" cy="53.3" r=".32"/>
<circle cx="44.4" cy="51.5" r=".32"/>
<circle cx="44.4" cy="55.1" r=".32"/>
<circle cx="44.4" cy="49.8" r=".32"/>
<circle cx="44.4" cy="46.2" r=".32"/>
<circle cx="44.4" cy="44.4" r=".32"/>
<circle cx="44.4" cy="48" r=".32"/>
<circle cx="99.5" cy="42.7" r=".32"/>
<circle cx="99.5" cy="55.1" r=".32"/>
<circle cx="99.5" cy="56.9" r=".32"/>
<circle cx="99.5" cy="69.3" r=".32"/>
<circle cx="99.5" cy="46.2" r=".32"/>
<circle cx="99.5" cy="44.4" r=".32"/>
<circle cx="99.5" cy="49.8" r=".32"/>
<circle cx="99.5" cy="48" r=".32"/>
<circle cx="99.5" cy="58.7" r=".32"/>
<circle cx="99.5" cy="53.3" r=".32"/>
<circle cx="99.5" cy="51.5" r=".32"/>
<circle cx="99.5" cy="72.9" r=".32"/>
<circle cx="99.5" cy="60.4" r=".32"/>
<circle cx="218.7" cy="26.6" r=".32"/>
<circle cx="215.1" cy="78.2" r=".32"/>
<circle cx="33.8" cy="136.9" r=".32"/>
<circle cx="65.8" cy="136.9" r=".32"/>
<circle cx="128" cy="136.9" r=".32"/>
<circle cx="174.2" cy="142.2" r=".32"/>
<circle cx="96" cy="154.7" r=".32"/>
<circle cx="104.9" cy="154.7" r=".32"/>
<circle cx="113.8" cy="154.7" r=".32"/>
<circle cx="113.8" cy="163.6" r=".32"/>
<circle cx="104.9" cy="163.6" r=".32"/>
<circle cx="96" cy="163.6" r=".32"/>
<circle cx="88.9" cy="163.6" r=".32"/>
<circle cx="88.9" cy="128" r=".32"/>
<circle cx="119.1" cy="136.9" r=".32"/>
<circle cx="106.7" cy="136.9" r=".32"/>
<circle cx="119.1" cy="128" r=".32"/>
<circle cx="128" cy="128" r=".32"/>
<circle cx="56.9" cy="128" r=".32"/>
<circle cx="56.9" cy="136.9" r=".32"/>
<circle cx="65.8" cy="128" r=".32"/>
<circle cx="209.8" cy="154.7" r=".32"/>
<circle cx="44.4" cy="60.4" r=".32"/>
<circle cx="44.4" cy="58.7" r=".32"/>
<circle cx="270.2" cy="140.4" r=".32"/>
<circle cx="229.3" cy="140.4" r=".32"/>
<circle cx="259.6" cy="140.4" r=".32"/>
<circle cx="30.2" cy="67.5" r=".32"/>
<circle cx="44.4" cy="64" r=".32"/>
<circle cx="192" cy="97.8" r=".32"/>
<circle cx="192" cy="88.9" r=".32"/>
<circle cx="192" cy="110.2" r=".32"/>
<circle cx="206.2" cy="97.8" r=".32"/>
<circle cx="206.2" cy="88.9" r=".32"/>
<circle cx="232.9" cy="81.8" r=".32"/>
</g>
<text font-size="5.6" fill="#400000" x="7.1" y="14.1">CPU 02</text>
<g font-size="4.2">
<text x="29.4" y="3.8">5</text>
<text x="88.1" y="3.8">4</text>
<text x="146.9" y="3.8">3</text>
<text x="205.7" y="3.8">2</text>
<text x="264.5" y="3.8">1</text>
<text x="0" y="29.8">D</text>
<text x="293.9" y="29.8">D</text>
<text x="0" y="81.7">C</text>
<text x="293.9" y="81.7">C</text>
<text x="0" y="133.7">B</text>
<text x="293.9" y="133.7">B</text>
<text x="0" y="185.6">A</text>
<text x="293.9" y="185.6">A</text>
</g>
<g font-size="3.3" fill="#00f">
<text x="156.5" y="48.9">USB</text>
<text x="168.9" y="52.5">SYS</text>
<text x="69.3" y="79.2">POWER</text>
</g>
<text font-size="2.1" fill="#00f" x="149.3" y="149.2">24M-CLK</text>
<g font-size="1.6">
<text x="201.8" y="22.4">VDD_SYS_3.3V</text>
<text x="233.8" y="22.4">VDD_AV_3.3V</text>
<text x="183.3" y="26">VDD_SYS_3.3V VDD_SYS_3.3V</text>
<text x="41.1" y="34.9">VDD-CPUX</text>
<text x="98" y="36.7">VDD1V2-SYS</text>
<text x="128.6" y="38.8">VDD_SYS_3.3V</text>
<text x="216.9" y="37">GND</text>
<text x="53.6" y="42.3">N8</text>
<text x="53.7" y="44.1">P6</text>
<text x="53.7" y="45.8">P7</text>
<text x="53.7" y="47.6">P8</text>
<text x="88.4" y="42.3">H10</text>
<text x="88.4" y="44.1">L10</text>
<text x="88.4" y="45.8">J10</text>
<text x="88.4" y="47.6">J11</text>
<text x="184.4" y="44.1">W6</text>
<text x="184.4" y="45.8">A1</text>
<text x="184.4" y="47.6">B2</text>
<text x="53.6" y="51.2">R6</text>
<text x="53.6" y="53">R7</text>
<text x="53.7" y="49.4">P9</text>
<text x="88.4" y="49.4">J12</text>
<text x="88.4" y="51.2">K10</text>
<text x="88.4" y="53">K11</text>
<text x="148.6" y="53">G11</text>
<text x="184.4" y="51.2">AA6</text>
<text x="184.4" y="53">V6</text>
<text x="184.4" y="49.4">T5</text>
<text x="53.6" y="54.7">R8</text>
<text x="53.8" y="56.5">T6</text>
<text x="53.8" y="58.3">T7</text>
<text x="88.4" y="54.7">K12</text>
<text x="88.4" y="56.5">L11</text>
<text x="88.4" y="58.3">L12</text>
<text x="131.6" y="54.8">GND</text>
<text x="184.4" y="56.5">AA5</text>
<text x="53.6" y="61.8">U6</text>
<text x="53.6" y="63.6">U9</text>
<text x="53.8" y="60.1">T8</text>
<text x="88.4" y="60.1">L13</text>
<text x="88.4" y="61.8">L14</text>
<text x="96.7" y="65.1">VDD_SYS_3.3V</text>
<text x="149.7" y="61.8">B5</text>
<text x="149.7" y="63.6">A5</text>
<text x="184.4" y="63.6">L5</text>
<text x="184.4" y="65.4">N3</text>
<text x="184.4" y="60.1">G10</text>
<text x="184.4" y="61.8">H11</text>
<text x="228.1" y="63.3">VDD_SYS_3.3V</text>
<text x="52.9" y="69">T10</text>
<text x="53.8" y="70.7">T9</text>
<text x="88.4" y="67.2">G13</text>
<text x="88.4" y="69">G14</text>
<text x="88.4" y="70.7">G15</text>
<text x="149.7" y="70.7">B7</text>
<text x="184.4" y="70.7">K2</text>
<text x="184.4" y="69">K1</text>
<text x="184.4" y="67.2">K4</text>
<text x="37.5" y="72.2">VDD-CPUS</text>
<text x="54" y="76.1">J8</text>
<text x="54" y="74.3">J7</text>
<text x="88.4" y="72.5">H13</text>
<text x="88.4" y="74.3">H14</text>
<text x="88.4" y="76.1">J14</text>
<text x="149.7" y="72.5">B6</text>
<text x="149.7" y="77.9">A7</text>
<text x="149.7" y="76.1">A8</text>
<text x="184.4" y="77.9">M4</text>
<text x="184.4" y="76.1">K6</text>
<text x="190.8" y="74">VDD_SYS_3.3V</text>
<text x="213.5" y="74">VDD-CPUS</text>
<text x="224" y="74.3">GND</text>
<text x="149.7" y="81.4">B9</text>
<text x="149.7" y="83.2">B8</text>
<text x="184.4" y="83.2">U4</text>
<text x="184.4" y="81.4">P3</text>
<text x="184.4" y="85">V5</text>
<text x="28.4" y="90.3">GND</text>
<text x="213.4" y="97.5">GND</text>
<text x="190.3" y="115.2">GND</text>
<text x="32.2" y="123.8">VDD-CPUS</text>
<text x="53.5" y="123.8">VDD_SYS_3.3V</text>
<text x="87.3" y="123.8">VDD-CPUX</text>
<text x="256" y="124.1">VDD_SYS_3.3V</text>
<text x="225.8" y="131.2">VDD_SYS_3.3V</text>
<text x="183.1" y="136.2">GND</text>
<text x="269.9" y="137.2" transform="rotate(-90 269.9 137.2)">1</text>
<text x="32" y="141.9">GND</text>
<text x="55.1" y="141.9">GND</text>
<text x="87.1" y="143.7">GND</text>
<text x="236.2" y="140.1">3</text>
<text x="253.7" y="140.1">2</text>
<text x="181" y="147.2">1</text>
<text x="184.5" y="144.6" transform="rotate(-90 184.5 144.6)">4</text>
<text x="187.9" y="147.2">2</text>
<text x="245" y="149.7" transform="rotate(-90 245 149.7)">1</text>
<text x="53.5" y="153.1">VDD_SYS_3.3V</text>
<text x="87.3" y="150.5">VDD1V2-SYS</text>
<text x="184.5" y="151.5" transform="rotate(-90 184.5 151.5)">3</text>
<text x="269.9" y="153.2" transform="rotate(-90 269.9 153.2)">1</text>
<text x="183.1" y="161.5">GND</text>
<text x="208" y="159.7">GND</text>
<text x="227.6" y="156.1">GND</text>
<text x="243.6" y="156.1">GND</text>
<text x="257.8" y="156.1">GND</text>
<text x="268.5" y="157.9">GND</text>
<text x="55.1" y="166.8">GND</text>
<text x="87.1" y="170.3">GND</text>
<text x="229.9" y="202.2">Size</text>
<text x="231.7" y="198.5">NanoPi Duo2</text>
<text x="231.7" y="204">A3</text>
<text x="237" y="202.2">Document</text>
<text x="237" y="204">CPU-02</text>
<text x="245.4" y="202.2">Number</text>
<text x="286.8" y="202.2">Rev</text>
<text x="229.9" y="207.5">Date:</text>
<text x="239.2" y="207.5">Thursday, September 27, 2018</text>
<text x="265.5" y="207.5">Sheet</text>
<text x="274.4" y="207.5">6</text>
<text x="279.7" y="207.5">o f</text>
<text x="285" y="207.5">11</text>
<text x="286.8" y="204.7">V1.0 1807</text>
</g>
<g font-size="1.6" fill="#000080">
<text x="220.5" y="29.9">C4</text>
<text x="222.3" y="26.3">R4</text>
<text x="231.2" y="26.3">0R</text>
<text x="193.8" y="33.4">R3</text>
<text x="193.8" y="35.6">47K</text>
<text x="202.7" y="33.4">R63</text>
<text x="202.7" y="35.6">100K</text>
<text x="220.5" y="31.7">100nF</text>
<text x="65.2" y="39.8">U1H</text>
<text x="157.7" y="41.6">U1G</text>
<text x="136.2" y="45.9">C1</text>
<text x="136.2" y="48">100nF</text>
<text x="32" y="63.7">R8</text>
<text x="39.1" y="63.7">0R/NC</text>
<text x="228.7" y="67.2">C3</text>
<text x="228.7" y="69.3">4.7uF</text>
<text x="234.7" y="72.6">R102</text>
<text x="234.7" y="74.7">10K</text>
<text x="33.1" y="79.7">R2</text>
<text x="33.1" y="81.8">0R</text>
<text x="65.8" y="83.9">H3-BGA3XX_01</text>
<text x="197.4" y="85.9">X3</text>
<text x="218" y="86.8">C5</text>
<text x="218" y="88.9">4.7uF</text>
<text x="158.3" y="92.8">H3-BGA3XX_01</text>
<text x="195.6" y="93.9">32.768K/12pF</text>
<text x="193.8" y="97.5">R65</text>
<text x="200.9" y="97.5">10M</text>
<text x="194.9" y="104.6">C116</text>
<text x="194.9" y="106.7">12pF</text>
<text x="209.1" y="104.6">C117</text>
<text x="209.1" y="106.7">12pF</text>
<text x="35.6" y="131.2">C17</text>
<text x="44.5" y="131.2">C18</text>
<text x="58" y="131.2">C65</text>
<text x="67.6" y="131.2">C19</text>
<text x="76.5" y="131.2">C20</text>
<text x="90" y="131.2">C21</text>
<text x="98.9" y="131.2">C39</text>
<text x="108.5" y="131.2">C62</text>
<text x="120.9" y="131.2">C23</text>
<text x="129.8" y="131.2">C24</text>
<text x="138.7" y="131.2">C25</text>
<text x="261.4" y="131.2">R5</text>
<text x="268.5" y="130.5">RST</text>
<text x="35.6" y="133">1uF</text>
<text x="44.5" y="133">100nF</text>
<text x="58" y="133.3">10uF/6.3V</text>
<text x="67.6" y="133">1uF</text>
<text x="76.5" y="133">100nF</text>
<text x="90" y="133.3">10uF/6.3V</text>
<text x="98.9" y="133.3">10uF/6.3V</text>
<text x="108.5" y="133">1uF</text>
<text x="120.9" y="133">100nF</text>
<text x="129.8" y="133">100nF</text>
<text x="138.7" y="133">100nF</text>
<text x="261.4" y="133">10K</text>
<text x="268.5" y="132.7">TP</text>
<text x="197.4" y="138.3">C31</text>
<text x="197.4" y="140.1">18pF</text>
<text x="238.3" y="138.3">U12</text>
<text x="243.6" y="138.3">NCP803SN263T1G</text>
<text x="261.4" y="143.7">C40</text>
<text x="188.5" y="149">X1</text>
<text x="231.2" y="145.5">C107</text>
<text x="231.2" y="147.2">100nF</text>
<text x="261.4" y="145.5">100nF</text>
<text x="268.5" y="146.5">GND</text>
<text x="268.5" y="148.7">TP</text>
<text x="170.7" y="154.3">R6</text>
<text x="176" y="154.3">0R</text>
<text x="202.7" y="150.8">C41</text>
<text x="202.7" y="152.6">18pF</text>
<text x="58.7" y="157.9">C36</text>
<text x="58.7" y="159.7">100nF</text>
<text x="90.7" y="157.9">C63</text>
<text x="90.7" y="159.7">1uF</text>
<text x="97.8" y="157.9">C27</text>
<text x="97.8" y="159.7">1uF</text>
<text x="106.7" y="157.9">C28</text>
<text x="106.7" y="159.7">1uF</text>
<text x="115.6" y="157.9">C29</text>
<text x="115.6" y="159.7">100nF</text>
<text x="124.5" y="157.9">C30</text>
<text x="124.5" y="159.7">100nF</text>
</g>
<g font-size="1.6" fill="#004080">
<text x="57.8" y="43.4">VDD_CPUX0</text>
<text x="57.8" y="45.2">VDD_CPUX1</text>
<text x="57.8" y="46.9">VDD_CPUX2</text>
<text x="77.9" y="43.4">VDD_SYS0</text>
<text x="77.9" y="45.2">VDD_SYS1</text>
<text x="77.9" y="46.9">VDD_SYS2</text>
<text x="173.4" y="46.9">JTAG_SEL0</text>
<text x="176.5" y="45.2">UBOOT</text>
<text x="57.8" y="48.7">VDD_CPUX3</text>
<text x="57.8" y="50.5">VDD_CPUX4</text>
<text x="57.8" y="52.3">VDD_CPUX5</text>
<text x="77.9" y="48.7">VDD_SYS3</text>
<text x="77.9" y="50.5">VDD_SYS4</text>
<text x="77.9" y="52.3">VDD_SYS5</text>
<text x="174.3" y="48.7">JTAG_SEL</text>
<text x="178.2" y="50.5">TEST</text>
<text x="179.3" y="52.3">NMI</text>
<text x="57.8" y="54.1">VDD_CPUX6</text>
<text x="57.8" y="55.8">VDD_CPUX7</text>
<text x="57.8" y="57.6">VDD_CPUX8</text>
<text x="57.8" y="59.4">VDD_CPUX9</text>
<text x="77.9" y="54.1">VDD_SYS6</text>
<text x="77.9" y="55.8">VDD_SYS7</text>
<text x="77.9" y="57.6">VDD_SYS8</text>
<text x="77.9" y="59.4">VDD_SYS9</text>
<text x="153.8" y="54.1">VCC-USB</text>
<text x="175.7" y="57.6">KEYADC</text>
<text x="177" y="54.1">RESET</text>
<text x="57.8" y="61.2">VDD_CPUX10</text>
<text x="57.8" y="63">VDD_CPUX11</text>
<text x="57.8" y="64.7">VDD_CPUX12</text>
<text x="77.1" y="61.2">VDD_SYS10</text>
<text x="77.1" y="63">VDD_SYS11</text>
<text x="153.8" y="63">USB_DM0</text>
<text x="153.8" y="64.7">USB_DP0</text>
<text x="170.6" y="63">VDD_EFUSEBP</text>
<text x="172.7" y="61.2">VDD_EFUSE</text>
<text x="175.4" y="64.7">PLLTEST</text>
<text x="57.8" y="70.1">VDD_CPUXFB</text>
<text x="57.8" y="71.8">GND_CPUXFB</text>
<text x="79.4" y="68.3">VCC_IO0</text>
<text x="79.4" y="70.1">VCC_IO1</text>
<text x="79.4" y="71.8">VCC_IO2</text>
<text x="153.8" y="71.8">USB_DM1</text>
<text x="173.8" y="68.3">X24MFOUT</text>
<text x="174.7" y="70.1">X24MOUT</text>
<text x="175.2" y="66.5">VCC_PLL</text>
<text x="176.5" y="71.8">X24MIN</text>
<text x="57.8" y="77.2">VDD_CPUS1</text>
<text x="57.8" y="75.4">VDD_CPUS0</text>
<text x="79.4" y="73.6">VCC_IO3</text>
<text x="79.4" y="75.4">VCC_IO4</text>
<text x="79.4" y="77.2">VCC_IO5</text>
<text x="153.8" y="73.6">USB_DP1</text>
<text x="153.8" y="77.2">USB_DM2</text>
<text x="174.8" y="77.2">VCC_RTC</text>
<text x="153.8" y="79">USB_DP2</text>
<text x="153.8" y="82.5">USB_DM3</text>
<text x="174" y="82.5">X32KFOUT</text>
<text x="175.3" y="79">RTC_VIO</text>
<text x="153.8" y="84.3">USB_DP3</text>
<text x="175" y="84.3">X32KOUT</text>
<text x="176.8" y="86.1">X32KIN</text>
<text x="239.2" y="141.2">Vin</text>
<text x="244.5" y="141.2">RESET_n</text>
<text x="246.1" y="146.7" transform="rotate(-90 246.1 146.7)">GND</text>
</g>
<g font-size="1.6" fill="#f00">
<text x="227.6" y="44.8">UBOOT [9]</text>
<text x="227.6" y="53.7">AP-RESET# [6,9]</text>
<text x="128" y="62.6">[8]</text>
<text x="128.2" y="64.4">[8]</text>
<text x="130.9" y="62.6">USB-DM0</text>
<text x="131" y="64.4">USB-DP0</text>
<text x="10.7" y="67.9">[7]</text>
<text x="13.5" y="67.9">VDD-CPUFB</text>
<text x="199.5" y="70.8">X24MI</text>
<text x="199.5" y="69">X24MO</text>
<text x="128" y="76.8">[9]</text>
<text x="130.9" y="76.8">USB-DM2</text>
<text x="128" y="82.2">[9]</text>
<text x="128.2" y="83.9">[9]</text>
<text x="128.2" y="78.6">[9]</text>
<text x="130.9" y="82.2">USB-DM3</text>
<text x="131" y="83.9">USB-DP3</text>
<text x="131" y="78.6">USB-DP2</text>
<text x="245.9" y="82.2">WIFI_32K</text>
<text x="254.3" y="82.2">[10]</text>
<text x="162.1" y="141.9">X24MI</text>
<text x="277.4" y="140.8">AP-RESET# [6,9]</text>
<text x="162.1" y="154.3">X24MO</text>
</g>
<text font-size="1.6" fill="#8000ff" x="188.5" y="150.8">24MHz</text>
<g font-size="1.5">
<text x="24.9" y="58.1">H5:R8=0R</text>
<text x="24.9" y="59.6">H3:R8=NC</text>
<text x="215.1" y="68.8">Close to IC</text>
</g>
</svg>
